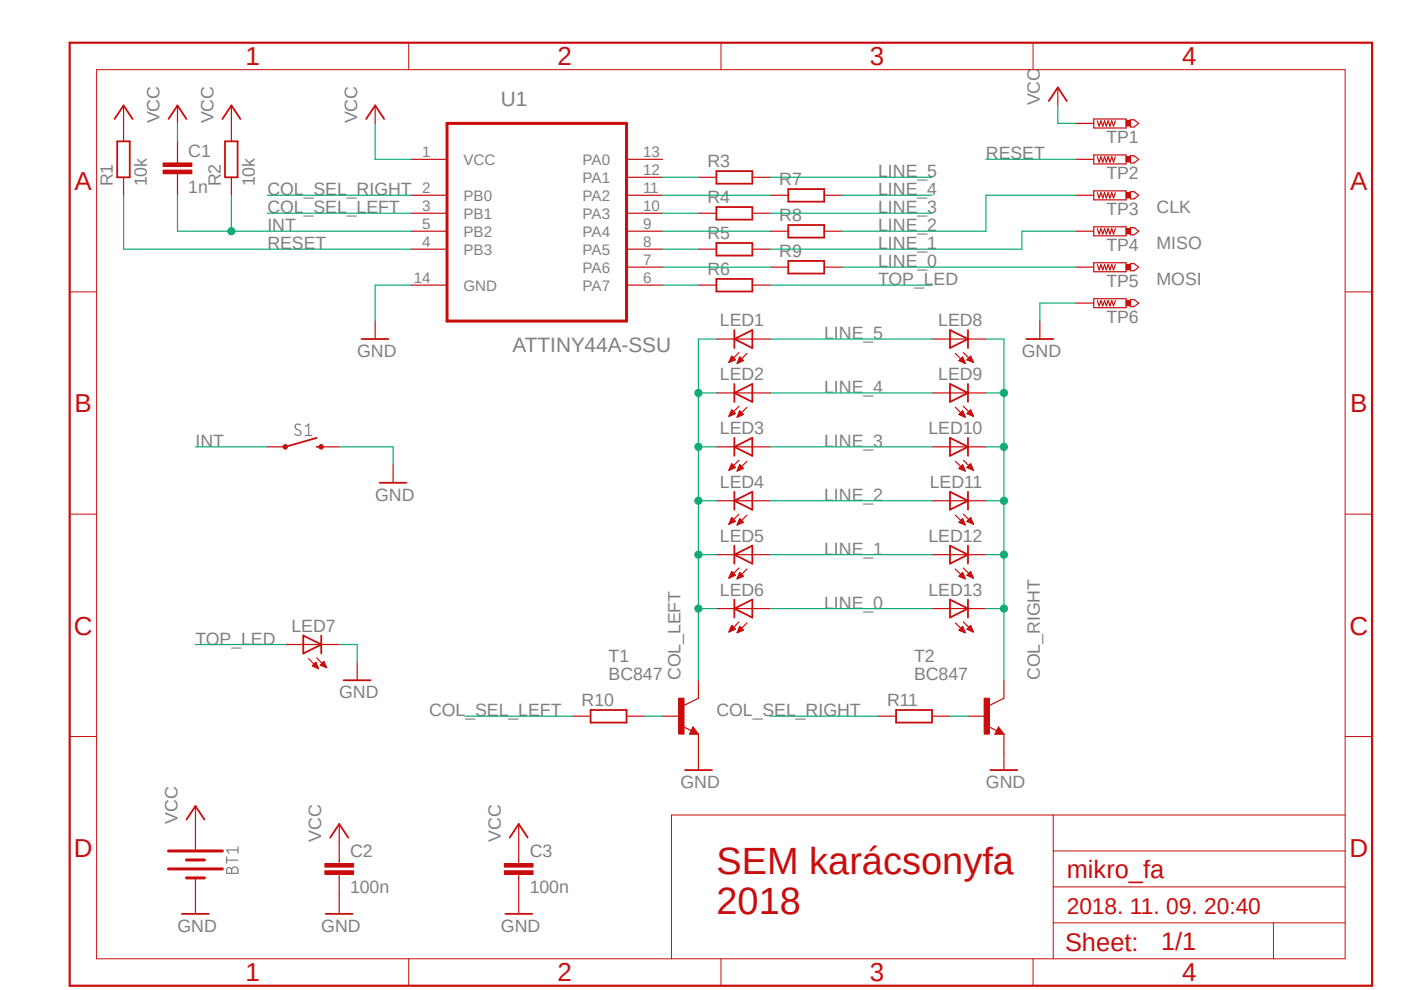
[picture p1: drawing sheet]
<svg xmlns="http://www.w3.org/2000/svg" width="297mm" height="210mm" viewBox="0 0 297 210" stroke-linecap="round" stroke-linejoin="round" font-family="sans-serif">
<path d="M14 8.6l277.5 201.2M291.5 8.6l-277.5 201.2" fill="none" stroke="#fff" stroke-width=".21"/>
<path d="M63.7 90.1l-.6-.2a.55 .55 0 0 0-.5 .4 .55 .55 0 0 0 .2 .6l.8 .4a.61 .61 0 0 1 0 .9 .61 .61 0 0 1-.9 0l-.2-.2M64.8 90.4l.6-.5v2.4M64.8 92.3h1.3M50.5 179.5v1.4M48 181.7v1.3M48 182.4h2.5M48.2 184.1a.53 .53 0 0 1 .6-.1 .53 .53 0 0 1 .3 .5 .68 .68 0 0 1 .7-.7 .68 .68 0 0 1 .7 .7v.7h-2.5zM49.1 184.5v.7M50.5 180.2h-2.5l.6 .7" fill="none" stroke="#7f7f7f" stroke-width=".25"/>
<g fill="none" stroke="#c90d0c" stroke-width=".21">
<path d="M20.5 14.8h264.7v188.5h-264.7zM86.7 9.1v5.7M152.9 9.1v5.7M219 9.1v5.7M14.8 61.9h5.7M285.2 61.9h5.7M14.8 109h5.7M285.2 109h5.7M14.8 156.2h5.7M285.2 156.2h5.7M223.3 172.8v30.5M285.2 172.8h-142.8v30.5"/>
<path d="M223.3 195.7h61.9M223.3 188h61.9M223.3 180.4h61.9M270 195.7v7.6M86.7 203.3v5.7M152.9 203.3v5.7M219 203.3v5.7"/>
</g>
<path d="M14.8 9.1h276.1v199.9h-276.1z" fill="none" stroke="#c90d0c" stroke-width=".47"/>
<path d="M94.8 26.2h38v41.9h-38zM35.7 180.4h11.5M35.7 184.2h11.5M39.5 182.3h3.8M39.5 186.1h3.8" fill="none" stroke="#c90d0c" stroke-width=".63"/>
<g fill="none" stroke="#c90d0c" stroke-width=".25">
<path d="M79.5 22.4v3.8M87.2 33.8h7.6M132.8 33.8h7.7M132.8 37.6h7.7M87.2 41.4h7.6M87.2 45.2h7.6M87.2 49h7.6M87.2 52.8h7.6M132.8 41.4h7.7M132.8 45.2h7.7M132.8 49h7.7M132.8 52.8h7.7"/>
<path d="M132.8 56.6h7.7M79.5 68.1v3.8M87.2 60.5h7.6M132.8 60.5h7.7M41.4 174.7v5.3M41.4 186.1v3.8M71.9 182.3v.8M71.9 185.4v.7"/>
</g>
<path d="M77.6 25.2l1.9-2.8 1.9 2.8M76.7 71.9h5.7" fill="none" stroke="#c90d0c" stroke-width=".38"/>
<path d="M68.9 184.6h6.1v.8h-6.1z" fill-rule="evenodd" fill="#c90d0c"/>
<path d="M68.9 184.6h6.1v.8h-6.1z" fill="none" stroke="#c90d0c" stroke-width=".21"/>
<path d="M68.9 183.1h6.1v.8h-6.1z" fill-rule="evenodd" fill="#c90d0c"/>
<path d="M68.9 183.1h6.1v.8h-6.1z" fill="none" stroke="#c90d0c" stroke-width=".21"/>
<path d="M71.9 178.5v3.8M71.9 186.1v3.8M110 182.3v.8M110 185.4v.7" fill="none" stroke="#c90d0c" stroke-width=".25"/>
<path d="M106.9 184.6h6.1v.8h-6.1z" fill-rule="evenodd" fill="#c90d0c"/>
<path d="M106.9 184.6h6.1v.8h-6.1z" fill="none" stroke="#c90d0c" stroke-width=".21"/>
<path d="M106.9 183.1h6.1v.8h-6.1z" fill-rule="evenodd" fill="#c90d0c"/>
<path d="M106.9 183.1h6.1v.8h-6.1z" fill="none" stroke="#c90d0c" stroke-width=".21"/>
<g fill="none" stroke="#c90d0c" stroke-width=".25">
<path d="M26.2 22.4v7.6M26.2 37.6v3.8M37.6 33.8v.7M37.6 36.8v.8M49.1 22.4v7.6M49.1 37.6v3.8M148.1 37.6h3.8M159.5 37.6h3.8M148.1 45.2h3.8M148.1 52.8h3.8M159.5 45.2h3.8M159.5 52.8h3.8"/>
<path d="M163.3 56.6h3.8M163.3 41.4h3.8M163.3 49h3.8M174.7 56.6h3.9M174.7 41.4h3.9M174.7 49h3.9M148.1 60.5h3.8M151.9 71.9h11.4M154.6 76.8h.1M154.6 76.6h.5M154.7 76.5h.7M154.8 76.3h1.1"/>
<path d="M154.9 76.1h.8M154.9 75.9h.7M155 75.8h.4M155.1 75.6h.2M155.9 76.3l-1.3 .5M155.9 76.3l-.8-.8-.5 1.3M156.3 77h.2M156.4 76.8h.4M156.5 76.6h.7M156.5 76.5h1.1M156.6 76.3h.8M156.7 74.8l-2.1 2"/>
<path d="M156.7 76.1h.6M156.8 75.9h.3M156.8 75.8h.2M157.6 76.5l-1.3 .5M157.6 76.5l-.8-.8-.5 1.3M158.4 74.9l-2.1 2.1M159.5 60.5h3.8M197.6 71.9h11.4M202.6 74.9l2 2.1M203.3 76.5h1.1M203.3 76.5l1.3 .5M203.3 76.5l.8-.8 .5 1.3"/>
<path d="M203.5 76.3h.8M203.7 76.1h.6M203.7 76.6h.8M203.8 75.9h.4M204 75.8h.1M204.1 76.8h.5M204.3 74.8l2.1 2M204.5 77h.1M205 76.3l.8-.8 .6 1.3zM205.1 76.3h1M205.2 76.1h.9M205.4 75.9h.6"/>
<path d="M205.5 76.5h.7M205.5 75.8h.4M205.7 75.6h.2M205.9 76.6h.4M206.2 76.8h.1M151.9 94.7h11.4M151.9 83.3h11.4M154.6 88.2h.2M154.6 99.6h.3M154.7 99.4h.6M154.7 88h.5M154.8 99.2h.9"/>
<path d="M154.8 87.8h.8M154.8 87.7h1.1M154.9 99.1h.9M154.9 98.9h.8M154.9 87.5h.8M155 98.7h.5M155 87.3h.5M155 87.2h.4M155.1 98.6h.3M155.1 98.4h.1M155.1 87h.1M155.1 98.3l.8 .8-1.3 .6z"/>
<path d="M155.9 87.7l-1.3 .6M155.9 87.7l-.8-.8-.5 1.4M156.3 99.7h.3M156.3 88.3h.2M156.4 99.6h.7M156.4 88.2h.5M156.5 88h.8M156.5 99.4h.9M156.5 99.2h1M156.5 87.8h1.1M156.6 99.1h.7M156.6 87.7h.8"/>
<path d="M156.7 97.6l-2.1 2.1M156.7 86.1l-2.1 2.2M156.7 87.5h.5M156.7 98.9h.5M156.8 98.7h.3M156.8 87.3h.3M156.8 98.6l.8 .7-1.3 .6M156.8 98.6l-.5 1.3M156.8 98.6h.1M156.8 87.1l.8 .8-1.3 .5M156.8 87.1l-.5 1.3M156.8 87.2h.1"/>
<path d="M158.4 97.8l-2.1 2.1M158.4 86.4l-2.1 2M197.6 94.7h11.4M197.6 83.3h11.4M202.6 97.8l2 2.1M202.6 86.4l2 2M203.4 87.8h1M203.4 99.2h1M203.5 99.4h.9M203.5 87.7h.8M203.6 99.1h.7M203.6 88h.9"/>
<path d="M203.7 87.5h.6M203.7 98.9h.5M203.9 87.3h.3M203.9 99.6h.6M203.9 98.7h.3M204 88.2h.6M204 98.6h.1M204 87.2h.1M204.1 98.6l-.8 .7 1.3 .6M204.1 98.6l.5 1.3M204.1 87.1l-.8 .8 1.3 .5M204.1 87.1l.5 1.3"/>
<path d="M204.3 97.6l2.1 2.1M204.3 86.1l2.1 2.2M204.3 99.7h.3M204.4 88.3h.2M205 99.1l.8-.8 .6 1.4zM205 87.7l.8-.8 .6 1.4zM205.1 87.7h1M205.1 99.1h1M205.2 87.5h.8M205.3 99.2h.9M205.3 98.9h.7M205.4 87.8h.8"/>
<path d="M205.4 87.3h.6M205.4 98.7h.5M205.6 98.6h.3M205.6 87.2h.3M205.7 99.4h.5M205.7 87h.1M205.7 98.4h.1M205.8 88h.4M206.1 99.6h.2M206.2 88.2h.1M151.9 117.6h11.4M151.9 106.2h11.4"/>
<path d="M154.6 111.1h.1M154.6 111h.4M154.7 110.8h.7M154.8 110.6h.9M154.9 110.4h.9M154.9 110.3h.8M155 110.1h.5M155.1 109.9h.2M155.1 109.8l.8 .7-1.3 .6zM156.3 111.3h.1M156.4 111.1h.4M156.4 111h.7"/>
<path d="M156.5 110.8h1M156.6 110.6h.9M156.6 110.4h.7M156.7 109l-2.1 2.1M156.7 110.3h.5M156.8 110.1h.2M156.8 110l.8 .7-1.3 .6zM158.4 109.2l-2.1 2.1M197.6 117.6h11.4M197.6 106.2h11.4M202.6 109.2l2 2.1M203.3 110.7l.8-.7 .5 1.3z"/>
<path d="M203.4 110.8h1M203.5 110.6h.8M203.6 110.4h.7M203.8 111h.7M203.8 110.3h.4M203.9 110.1h.2M204.2 111.1h.4M204.3 109l2.1 2.2M204.6 111.3h.1M205 110.5l.8-.7 .6 1.3zM205.1 110.4h1M205.2 110.6h1"/>
<path d="M205.3 110.3h.7M205.4 110.1h.5M205.6 110.8h.6M205.6 109.9h.3M205.8 109.8h.1M205.9 111h.4M60.5 136.7h11.4M65.4 139.7l2.1 2.1M67.1 139.5l2.2 2.1M151.9 129h11.4M154.6 133.9h.2M154.6 122.5h.1"/>
<path d="M154.6 122.3h.5M154.7 133.7h.4M154.7 133.6h.8M154.7 122.2h.7M154.8 133.4h1.1M154.8 122h1M154.9 121.8h.9M154.9 133.2h.8M154.9 133.1h.7M154.9 121.7h.7M155 132.9h.4M155 121.5h.4"/>
<path d="M155.1 121.3h.2M155.1 132.7h.1M155.1 121.2l.8 .8-1.3 .6zM155.9 133.4l-1.3 .6M155.9 133.4l-.8-.8-.5 1.4M156.3 122.6h.2M156.3 134h.2M156.4 133.9h.5M156.4 122.5h.4M156.5 133.7h.8M156.5 122.3h.7M156.5 122.2h1.1"/>
<path d="M156.5 133.6h1.1M156.6 122h.8M156.6 133.4h.8M156.7 131.9l-2.1 2.1M156.7 133.2h.6M156.7 120.4l-2.1 2.2M156.7 121.8h.6M156.7 121.7h.4M156.8 133.1h.3M156.8 121.5h.2M156.8 132.8l.8 .8-1.3 .6zM156.8 132.9h.1"/>
<path d="M157.6 122.2l-1.3 .5M157.6 122.2l-.8-.8-.5 1.3M158.4 132.1l-2.1 2.1M158.4 120.6l-2.1 2.1M197.6 129h11.4M202.6 132.1l2 2.1M202.6 120.6l2 2.1M203.3 122.2h1.1M203.3 133.6l.8-.8 .5 1.4zM203.3 122.2l1.3 .5M203.3 122.2l.8-.8 .5 1.3M203.4 133.6h1"/>
<path d="M203.5 122h.8M203.5 133.4h.8M203.6 133.7h.9M203.7 121.8h.6M203.7 133.2h.6M203.7 122.3h.8M203.8 133.1h.4M203.8 121.7h.4M204 121.5h.1M204 133.9h.6M204 132.9h.1M204.1 122.5h.5"/>
<path d="M204.3 131.9l2.1 2.1M204.3 120.4l2.1 2.2M204.4 134h.2M204.5 122.6h.1M205 133.4l.8-.8 .6 1.4zM205 122l.8-.8 .6 1.4zM205.1 133.4h1M205.1 122h1M205.2 121.8h.9M205.2 133.2h.8M205.4 133.1h.6M205.4 121.7h.6"/>
<path d="M205.4 133.6h.8M205.5 122.2h.7M205.5 121.5h.4M205.5 132.9h.4M205.7 121.3h.2M205.7 132.7h.1M205.8 133.7h.4M205.9 122.3h.4M206.2 133.9h.1M206.2 122.5h.1M66.2 141.2l.8-.8 .5 1.4zM66.2 141.1h1.1"/>
<path d="M66.4 141h.8M66.5 141.3h.8M66.6 140.8h.5M66.8 140.6h.3M66.8 141.5h.6M66.9 140.5h.1M67.2 141.6h.3M67.9 141l.8-.7 .6 1.3zM67.9 141h1.1M68.1 140.8h.8M68.2 141.1h.8M68.3 140.6h.5"/>
<path d="M68.4 140.5h.4M68.6 141.3h.5M68.6 140.3h.1M69 141.5h.2M71.9 174.7v3.8M110 174.7v7.6M71.9 189.9v3.9M110 186.1v7.7"/>
</g>
<g fill="none" stroke="#c90d0c" stroke-width=".38">
<path d="M24.3 25.2l1.9-2.8 1.9 2.8M24.8 30h2.7v7.6h-2.7zM47.2 25.2l1.9-2.8 1.9 2.8M47.7 30h2.7v7.6h-2.7zM151.9 36.3h7.6v2.6h-7.6zM151.9 43.9h7.6v2.7h-7.6zM151.9 51.5h7.6v2.7h-7.6zM151.9 59.1h7.6v2.7h-7.6zM167.1 55.3h7.6v2.7h-7.6zM167.1 40.1h7.6v2.7h-7.6zM167.1 47.7h7.6v2.7h-7.6zM155.7 70v3.8"/>
<path d="M155.7 71.9l3.8-1.9v3.8zM201.4 70l3.8 1.9-3.8 1.9zM205.2 70v3.8M155.7 81.4v3.8M155.7 92.8v3.8M155.7 83.3l3.8-1.9v3.8zM155.7 94.7l3.8-1.9v3.8zM201.4 81.4l3.8 1.9-3.8 1.9zM201.4 92.8l3.8 1.9-3.8 1.9zM205.2 81.4v3.8M205.2 92.8v3.8M155.7 104.3v3.8"/>
<path d="M155.7 115.7v3.8M155.7 106.2l3.8-1.9v3.8zM155.7 117.6l3.8-1.9v3.8zM201.4 104.3l3.8 1.9-3.8 1.9zM201.4 115.7l3.8 1.9-3.8 1.9zM205.2 104.3v3.8M205.2 115.7v3.8M64.3 134.7l3.8 2-3.8 1.9zM68.1 134.7v3.9M155.7 129l3.8-1.9v3.8zM155.7 127.1v3.8M201.4 127.1l3.8 1.9-3.8 1.9z"/>
<path d="M205.2 127.1v3.8M70 177.6l1.9-2.9 1.9 2.9M108.1 177.6l1.9-2.9 1.9 2.9M69 193.8h5.8M107.1 193.8h5.8"/>
</g>
<path d="M34.6 36.1h6.1v.7h-6.1z" fill-rule="evenodd" fill="#c90d0c"/>
<path d="M34.6 36.1h6.1v.7h-6.1z" fill="none" stroke="#c90d0c" stroke-width=".21"/>
<path d="M34.6 34.5h6.1v.8h-6.1z" fill-rule="evenodd" fill="#c90d0c"/>
<path d="M34.6 34.5h6.1v.8h-6.1z" fill="none" stroke="#c90d0c" stroke-width=".21"/>
<path d="M37.6 22.4v3.8M37.6 30v3.8M37.6 37.6v3.8M231.9 55.7h6.9v1.9h-6.9zM232.7 56.1l.3 1.1 .4-1.1 .4 1.1 .4-1.1 .4 1.1 .3-1.1 .4 1.1 .4-1.1 .4 1.1 .4-1.1M239.7 55.9h.7l1 .7-1 .8h-.7zM83.4 98.6v3.8" fill="none" stroke="#c90d0c" stroke-width=".25"/>
<path d="M35.7 25.2l1.9-2.8 1.9 2.8M80.5 102.4h5.7" fill="none" stroke="#c90d0c" stroke-width=".38"/>
<path d="M238.8 56.1h.9v1.1h-.9z" fill-rule="evenodd" fill="#c90d0c"/>
<path d="M238.8 56.1h.9v1.1h-.9z" fill="none" stroke="#c90d0c" stroke-width=".21"/>
<path d="M228.1 56.6h3.8M231.9 48.1h6.9v1.9h-6.9zM232.7 48.5l.3 1.1 .4-1.1 .4 1.1 .4-1.1 .4 1.1 .3-1.1 .4 1.1 .4-1.1 .4 1.1 .4-1.1M239.7 48.3h.7l1 .7-1 .8h-.7z" fill="none" stroke="#c90d0c" stroke-width=".25"/>
<path d="M238.8 48.5h.9v1.1h-.9z" fill-rule="evenodd" fill="#c90d0c"/>
<path d="M238.8 48.5h.9v1.1h-.9z" fill="none" stroke="#c90d0c" stroke-width=".21"/>
<path d="M228.1 49h3.8M231.9 40.5h6.9v1.9h-6.9zM232.7 40.9l.3 1.1 .4-1.1 .4 1.1 .4-1.1 .4 1.1 .3-1.1 .4 1.1 .4-1.1 .4 1.1 .4-1.1M239.7 40.6h.7l1 .8-1 .8h-.7z" fill="none" stroke="#c90d0c" stroke-width=".25"/>
<path d="M238.8 40.9h.9v1.1h-.9z" fill-rule="evenodd" fill="#c90d0c"/>
<path d="M238.8 40.9h.9v1.1h-.9z" fill="none" stroke="#c90d0c" stroke-width=".21"/>
<path d="M231.9 25.2h6.9v1.9h-6.9zM232.7 25.6l.3 1.2 .4-1.2 .4 1.2 .4-1.2 .4 1.2 .3-1.2 .4 1.2 .4-1.2 .4 1.2 .4-1.2M239.7 25.4h.7l1 .8-1 .7h-.7zM228.1 41.4h3.8" fill="none" stroke="#c90d0c" stroke-width=".25"/>
<path d="M238.8 25.6h.9v1.1h-.9z" fill-rule="evenodd" fill="#c90d0c"/>
<path d="M238.8 25.6h.9v1.1h-.9z" fill="none" stroke="#c90d0c" stroke-width=".21"/>
<path d="M228.1 26.2h3.8M231.9 63.3h6.9v1.9h-6.9zM232.7 63.7l.3 1.2 .4-1.2 .4 1.2 .4-1.2 .4 1.2 .3-1.2 .4 1.2 .4-1.2 .4 1.2 .4-1.2M239.7 63.5h.7l1 .8-1 .7h-.7z" fill="none" stroke="#c90d0c" stroke-width=".25"/>
<path d="M238.8 63.7h.9v1.1h-.9z" fill-rule="evenodd" fill="#c90d0c"/>
<path d="M238.8 63.7h.9v1.1h-.9z" fill="none" stroke="#c90d0c" stroke-width=".21"/>
<path d="M224.3 18.5v3.9M220.5 68.1v3.8M228.1 64.3h3.8" fill="none" stroke="#c90d0c" stroke-width=".25"/>
<path d="M222.4 21.4l1.9-2.9 1.9 2.9M217.6 71.9h5.7M67.1 94.7h1M67.1 92.8l-6.6 1.9" fill="none" stroke="#c90d0c" stroke-width=".38"/>
<circle cx="60.5" cy="94.7" r=".5" fill="#c90d0c"/>
<circle cx="60.5" cy="94.7" r=".5" fill="none" stroke="#c90d0c" stroke-width=".21"/>
<path d="M67.7 94.4l.4-.2 .3 .2 .2 .3-.2 .4-.3 .1-.4-.1-.1-.4z" fill-rule="evenodd" fill="#c90d0c"/>
<path d="M67.7 94.4l.4-.2 .3 .2 .2 .3-.2 .4-.3 .1-.4-.1-.1-.4z" fill="none" stroke="#c90d0c" stroke-width=".21"/>
<path d="M231.9 32.9h6.9v1.9h-6.9zM232.7 33.2l.3 1.2 .4-1.2 .4 1.2 .4-1.2 .4 1.2 .3-1.2 .4 1.2 .4-1.2 .4 1.2 .4-1.2M239.7 33h.7l1 .8-1 .7h-.7zM56.7 94.7h3.8M68.1 94.7h3.8" fill="none" stroke="#c90d0c" stroke-width=".25"/>
<path d="M238.8 33.2h.9v1.1h-.9z" fill-rule="evenodd" fill="#c90d0c"/>
<path d="M238.8 33.2h.9v1.1h-.9z" fill="none" stroke="#c90d0c" stroke-width=".21"/>
<path d="M228.1 33.8h3.8M144.7 154l1.9 .9M146.9 154.1l1.2 1.6h-1.9zM148.1 148l-3.1 1.6" fill="none" stroke="#c90d0c" stroke-width=".25"/>
<path d="M146.9 154.9l.2 .4h-.5l.3-.8 .8 1h-1.1" fill="none" stroke="#c90d0c" stroke-width=".38"/>
<path d="M143.9 148h1.1v7.7h-1.1z" fill-rule="evenodd" fill="#c90d0c"/>
<path d="M143.9 148h1.1v7.7h-1.1z" fill="none" stroke="#c90d0c" stroke-width=".21"/>
<path d="M140.5 151.8h3.8M148.1 144.2v3.8M148.1 155.7v3.8M209.5 154l1.8 .9M211.7 154.1l1.1 1.6h-1.9zM212.8 148l-3 1.6" fill="none" stroke="#c90d0c" stroke-width=".25"/>
<path d="M211.7 154.9l.2 .4h-.6l.4-.8 .8 1h-1.2" fill="none" stroke="#c90d0c" stroke-width=".38"/>
<path d="M208.7 148h1.1v7.7h-1.1z" fill-rule="evenodd" fill="#c90d0c"/>
<path d="M208.7 148h1.1v7.7h-1.1z" fill="none" stroke="#c90d0c" stroke-width=".21"/>
<path d="M75.7 140.4v3.8M121.4 151.8h3.8M132.8 151.8h3.8M148.1 159.5v3.8M186.2 151.8h3.8M197.6 151.8h3.8M205.2 151.8h3.8M212.8 144.2v3.8M212.8 155.7v7.6M41.4 170.9v3.8M41.4 189.9v3.9" fill="none" stroke="#c90d0c" stroke-width=".25"/>
<path d="M72.9 144.2h5.7M125.2 150.5h7.6v2.7h-7.6zM190 150.5h7.6v2.7h-7.6zM39.5 173.8l1.9-2.9 1.9 2.9M145.2 163.3h5.8M210 163.3h5.7M38.6 193.8h5.7" fill="none" stroke="#c90d0c" stroke-width=".38"/>
<path d="M37.6 26.2v3.8M79.5 26.2v7.6h7.7M209 33.8h19.1M224.3 22.4v3.8h3.8M26.2 41.4v11.4h61M49.1 41.4v7.6h38.1M87.2 60.5h-7.7v7.6M228.1 64.3h-7.6v3.8M71.9 94.7h11.5v3.9M71.9 136.7h3.8v3.7" fill="none" stroke="#0dab76" stroke-width=".25"/>
<circle cx="49.1" cy="49" r=".76" fill="#0dab76"/>
<circle cx="49.1" cy="49" r=".76" fill="none" stroke="#0dab76" stroke-width=".21"/>
<g fill="none" stroke="#0dab76" stroke-width=".25">
<path d="M140.5 37.6h7.6M163.3 37.6h34.3M37.6 41.4v7.6h11.5M56.7 41.4h30.5M56.7 45.2h30.5M140.5 49h22.8M140.5 41.4h22.8M140.5 45.2h7.6M140.5 52.8h7.6M140.5 56.6h22.8M163.3 45.2h34.3M178.6 41.4h19"/>
<path d="M178.6 56.6h49.5M228.1 41.4h-19.1v7.6h-30.4M228.1 49h-11.4v3.8h-53.4M140.5 60.5h7.6M151.9 71.9h-3.8v72.3M163.3 71.9h34.3M163.3 60.5h34.3M41.4 94.7h15.3M163.3 94.7h34.3M163.3 83.3h34.3M163.3 106.2h34.3M163.3 117.6h34.3"/>
<path d="M41.4 136.7h19.1M148.1 129h3.8M163.3 129h34.3M98.6 151.8h22.8M163.3 151.8h22.9"/>
</g>
<circle cx="148.1" cy="129" r=".76" fill="#0dab76"/>
<circle cx="148.1" cy="129" r=".76" fill="none" stroke="#0dab76" stroke-width=".21"/>
<path d="M148.1 117.6h3.8" fill="none" stroke="#0dab76" stroke-width=".25"/>
<circle cx="148.1" cy="117.6" r=".76" fill="#0dab76"/>
<circle cx="148.1" cy="117.6" r=".76" fill="none" stroke="#0dab76" stroke-width=".21"/>
<path d="M148.1 106.2h3.8" fill="none" stroke="#0dab76" stroke-width=".25"/>
<circle cx="148.1" cy="106.2" r=".76" fill="#0dab76"/>
<circle cx="148.1" cy="106.2" r=".76" fill="none" stroke="#0dab76" stroke-width=".21"/>
<path d="M148.1 94.7h3.8" fill="none" stroke="#0dab76" stroke-width=".25"/>
<circle cx="148.1" cy="94.7" r=".76" fill="#0dab76"/>
<circle cx="148.1" cy="94.7" r=".76" fill="none" stroke="#0dab76" stroke-width=".21"/>
<path d="M148.1 83.3h3.8" fill="none" stroke="#0dab76" stroke-width=".25"/>
<circle cx="148.1" cy="83.3" r=".76" fill="#0dab76"/>
<circle cx="148.1" cy="83.3" r=".76" fill="none" stroke="#0dab76" stroke-width=".21"/>
<path d="M209 71.9h3.8v72.3M209 83.3h3.8" fill="none" stroke="#0dab76" stroke-width=".25"/>
<circle cx="212.8" cy="83.3" r=".76" fill="#0dab76"/>
<circle cx="212.8" cy="83.3" r=".76" fill="none" stroke="#0dab76" stroke-width=".21"/>
<path d="M209 94.7h3.8" fill="none" stroke="#0dab76" stroke-width=".25"/>
<circle cx="212.8" cy="94.7" r=".76" fill="#0dab76"/>
<circle cx="212.8" cy="94.7" r=".76" fill="none" stroke="#0dab76" stroke-width=".21"/>
<path d="M209 106.2h3.8" fill="none" stroke="#0dab76" stroke-width=".25"/>
<circle cx="212.8" cy="106.2" r=".76" fill="#0dab76"/>
<circle cx="212.8" cy="106.2" r=".76" fill="none" stroke="#0dab76" stroke-width=".21"/>
<path d="M209 117.6h3.8" fill="none" stroke="#0dab76" stroke-width=".25"/>
<circle cx="212.8" cy="117.6" r=".76" fill="#0dab76"/>
<circle cx="212.8" cy="117.6" r=".76" fill="none" stroke="#0dab76" stroke-width=".21"/>
<path d="M209 129h3.8" fill="none" stroke="#0dab76" stroke-width=".25"/>
<circle cx="212.8" cy="129" r=".76" fill="#0dab76"/>
<circle cx="212.8" cy="129" r=".76" fill="none" stroke="#0dab76" stroke-width=".21"/>
<path d="M136.6 151.8h3.9M201.4 151.8h3.8" fill="none" stroke="#0dab76" stroke-width=".25"/>
<g font-size="8" fill="#c90d0c">
<text x="151.9" y="185.2">SEM karácsonyfa</text>
<text x="151.9" y="193.8">2018</text>
</g>
<g font-size="5.5" fill="#c90d0c">
<text x="52.1" y="13.8">1</text>
<text x="118.2" y="13.8">2</text>
<text x="184.4" y="13.8">3</text>
<text x="250.6" y="13.8">4</text>
<text x="15.8" y="40.3">A</text>
<text x="286.3" y="40.3">A</text>
<text x="15.8" y="87.4">B</text>
<text x="286.3" y="87.4">B</text>
<text x="15.7" y="134.5">C</text>
<text x="286.1" y="134.5">C</text>
<text x="15.7" y="181.7">D</text>
<text x="286.1" y="181.7">D</text>
<text x="52.1" y="208.1">1</text>
<text x="118.2" y="208.1">2</text>
<text x="184.4" y="208.1">3</text>
<text x="250.6" y="208.1">4</text>
</g>
<g font-size="5.4" fill="#c90d0c">
<text x="226.2" y="186.1">mikro_fa</text>
<text x="225.8" y="201.6">Sheet:</text>
<text x="246.2" y="201.4">1/1</text>
</g>
<text font-size="4.8" fill="#c90d0c" x="226.2" y="193.8">2018. 11. 09. 20:40</text>
<g font-size="4.4" fill="#7f7f7f">
<text x="106.2" y="22.5">U1</text>
<text x="108.7" y="74.5">ATTINY44A-SSU</text>
</g>
<g font-size="3.8" fill="#7f7f7f">
<text x="220.5" y="22.4" transform="rotate(-90 220.5 22.4)">VCC</text>
<text x="33.8" y="26.2" transform="rotate(-90 33.8 26.2)">VCC</text>
<text x="45.3" y="26.2" transform="rotate(-90 45.3 26.2)">VCC</text>
<text x="75.7" y="26.2" transform="rotate(-90 75.7 26.2)">VCC</text>
<text x="39.9" y="33.2">C1</text>
<text x="150" y="35.3">R3</text>
<text x="209" y="33.8">RESET</text>
<text x="234.6" y="30.4">TP1</text>
<text x="24" y="39.5" transform="rotate(-90 24 39.5)">R1</text>
<text x="31.2" y="39.5" transform="rotate(-90 31.2 39.5)">10k</text>
<text x="39.9" y="40.9">1n</text>
<text x="46.8" y="39.5" transform="rotate(-90 46.8 39.5)">R2</text>
<text x="54" y="39.5" transform="rotate(-90 54 39.5)">10k</text>
<text x="56.7" y="41.4">COL_SEL_RIGHT</text>
<text x="165.2" y="39.2">R7</text>
<text x="186.2" y="37.6">LINE_5</text>
<text x="186.2" y="41.4">LINE_4</text>
<text x="234.6" y="38">TP2</text>
<text x="56.7" y="45.2">COL_SEL_LEFT</text>
<text x="150" y="43">R4</text>
<text x="165.2" y="46.8">R8</text>
<text x="186.2" y="45.2">LINE_3</text>
<text x="234.6" y="45.6">TP3</text>
<text x="245.2" y="45.2">CLK</text>
<text x="56.7" y="52.8">RESET</text>
<text x="56.7" y="49">INT</text>
<text x="150" y="50.6">R5</text>
<text x="186.2" y="49">LINE_2</text>
<text x="186.2" y="52.8">LINE_1</text>
<text x="234.6" y="53.2">TP4</text>
<text x="245.2" y="52.8">MISO</text>
<text x="150" y="58.2">R6</text>
<text x="165.2" y="54.4">R9</text>
<text x="186.2" y="56.6">LINE_0</text>
<text x="186.2" y="60.5">TOP_LED</text>
<text x="234.6" y="60.8">TP5</text>
<text x="245.2" y="60.5">MOSI</text>
<text x="152.7" y="69.2">LED1</text>
<text x="174.7" y="71.9">LINE_5</text>
<text x="198.9" y="69.2">LED8</text>
<text x="234.6" y="68.5">TP6</text>
<text x="75.7" y="75.7">GND</text>
<text x="216.7" y="75.7">GND</text>
<text x="152.7" y="80.6">LED2</text>
<text x="174.7" y="83.3">LINE_4</text>
<text x="198.9" y="80.6">LED9</text>
<text x="41.4" y="94.7">INT</text>
<text x="152.7" y="92.1">LED3</text>
<text x="174.7" y="94.7">LINE_3</text>
<text x="196.8" y="92.1">LED10</text>
<text x="79.5" y="106.2">GND</text>
<text x="152.7" y="103.5">LED4</text>
<text x="174.7" y="106.2">LINE_2</text>
<text x="197.1" y="103.5">LED11</text>
<text x="152.7" y="114.9">LED5</text>
<text x="174.7" y="117.6">LINE_1</text>
<text x="196.8" y="114.9">LED12</text>
<text x="152.7" y="126.4">LED6</text>
<text x="174.7" y="129">LINE_0</text>
<text x="196.8" y="126.4">LED13</text>
<text x="41.4" y="136.7">TOP_LED</text>
<text x="61.8" y="134">LED7</text>
<text x="129" y="140.5">T1</text>
<text x="193.8" y="140.5">T2</text>
<text x="71.9" y="148">GND</text>
<text x="123.3" y="149.6">R10</text>
<text x="129" y="144.2">BC847</text>
<text x="144.3" y="144.2" transform="rotate(-90 144.3 144.2)">COL_LEFT</text>
<text x="188.1" y="149.6">R11</text>
<text x="193.8" y="144.2">BC847</text>
<text x="220.5" y="144.2" transform="rotate(-90 220.5 144.2)">COL_RIGHT</text>
<text x="91" y="151.8">COL_SEL_LEFT</text>
<text x="151.9" y="151.8">COL_SEL_RIGHT</text>
<text x="144.3" y="167.1">GND</text>
<text x="209" y="167.1">GND</text>
<text x="37.6" y="174.7" transform="rotate(-90 37.6 174.7)">VCC</text>
<text x="68.1" y="178.5" transform="rotate(-90 68.1 178.5)">VCC</text>
<text x="106.2" y="178.5" transform="rotate(-90 106.2 178.5)">VCC</text>
<text x="74.2" y="181.8">C2</text>
<text x="112.3" y="181.8">C3</text>
<text x="74.2" y="189.4">100n</text>
<text x="112.3" y="189.4">100n</text>
<text x="37.6" y="197.6">GND</text>
<text x="68.1" y="197.6">GND</text>
<text x="106.2" y="197.6">GND</text>
</g>
<g font-size="3.2" fill="#7f7f7f">
<text x="89.5" y="33.3">1</text>
<text x="98.3" y="34.9">VCC</text>
<text x="123.5" y="34.9">PA0</text>
<text x="136.4" y="33.3">13</text>
<text x="89.5" y="40.9">2</text>
<text x="123.5" y="38.7">PA1</text>
<text x="136.4" y="37.1">12</text>
<text x="136.4" y="40.9">11</text>
<text x="89.5" y="44.7">3</text>
<text x="98.3" y="42.5">PB0</text>
<text x="98.3" y="46.4">PB1</text>
<text x="123.5" y="42.5">PA2</text>
<text x="123.5" y="46.4">PA3</text>
<text x="136.4" y="44.7">10</text>
<text x="89.5" y="48.5">5</text>
<text x="89.5" y="52.3">4</text>
<text x="98.3" y="50.2">PB2</text>
<text x="98.3" y="54">PB3</text>
<text x="123.5" y="50.2">PA4</text>
<text x="123.5" y="54">PA5</text>
<text x="136.4" y="48.5">9</text>
<text x="136.4" y="52.3">8</text>
<text x="87.7" y="59.9">14</text>
<text x="123.5" y="57.8">PA6</text>
<text x="136.4" y="56.1">7</text>
<text x="136.4" y="59.9">6</text>
<text x="98.3" y="61.6">GND</text>
<text x="123.5" y="61.6">PA7</text>
</g>
</svg>
